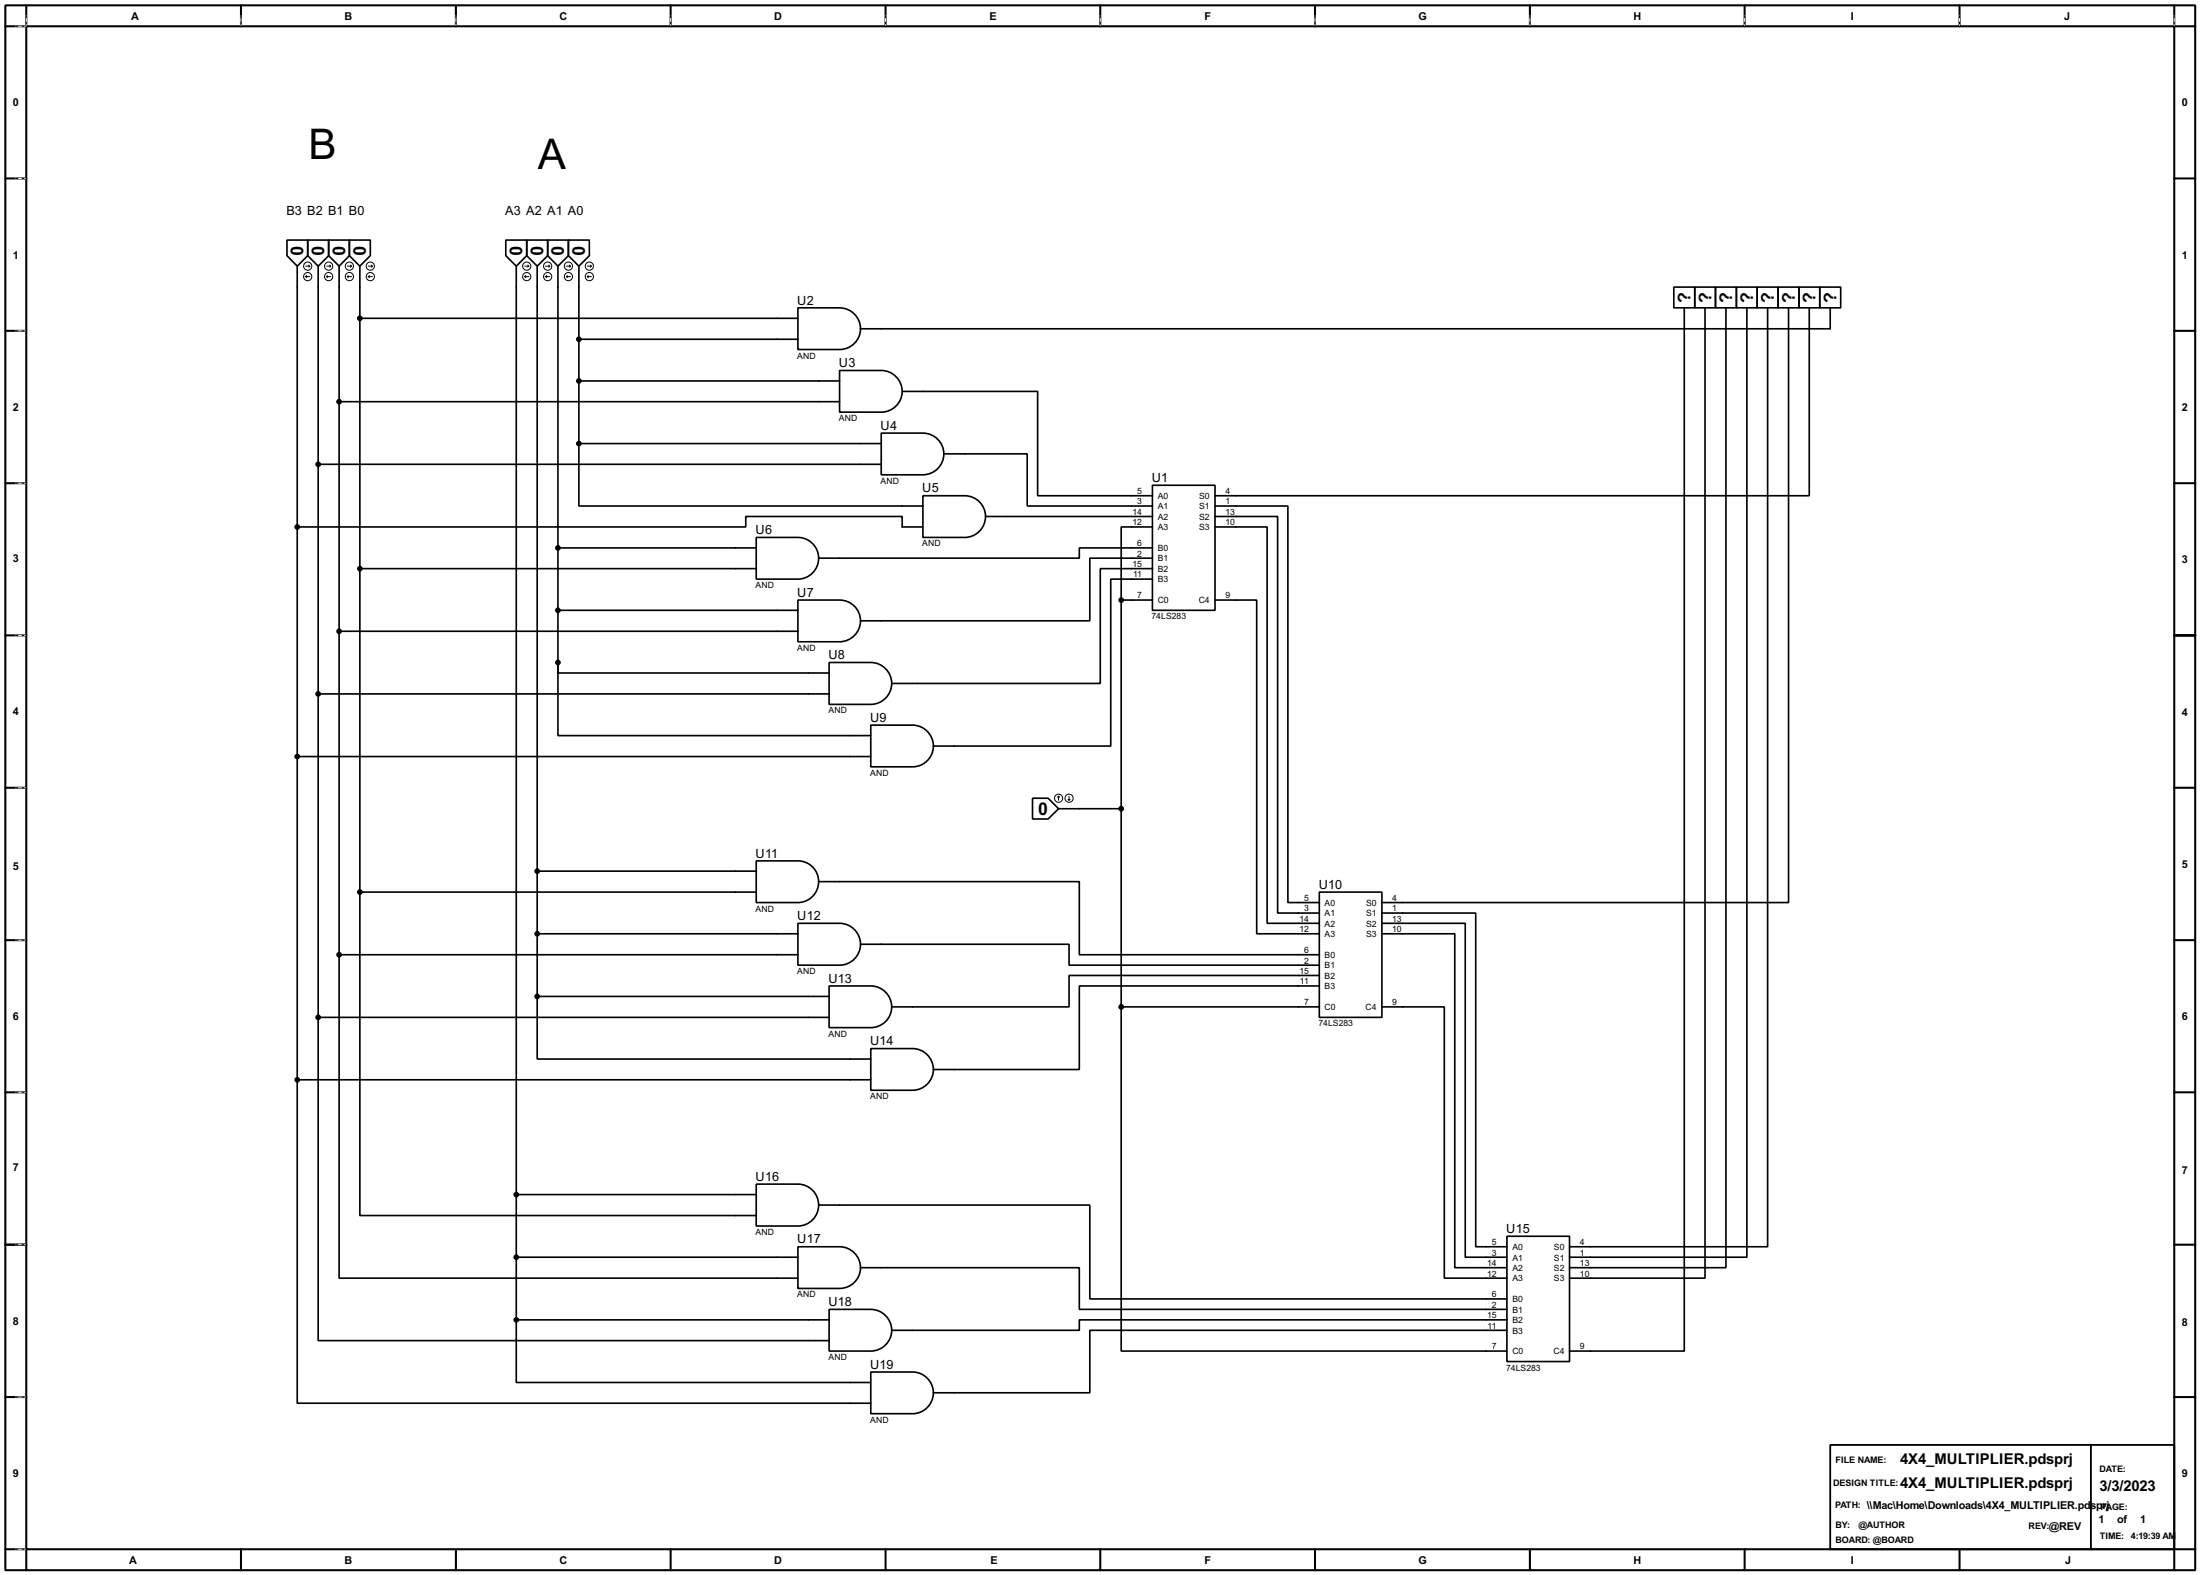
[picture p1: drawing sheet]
<svg xmlns="http://www.w3.org/2000/svg" width="536mm" height="383mm" viewBox="0 0 536 383" stroke-linecap="round" stroke-linejoin="round" font-family="sans-serif">
<g fill="none" stroke="#000" stroke-width=".5">
<path d="M1.3 1.3h533.4v381h-533.4zM6.4 6.4h523.2v370.8h-523.2zM6.4 1.3v5.1h-5.1M58.7 1.3v5.1M111.1 1.3v5.1M163.4 1.3v5.1M215.7 1.3v5.1M268 1.3v5.1M320.3 1.3v5.1M372.7 1.3v5.1M425 1.3v5.1M477.3 1.3v5.1"/>
<path d="M529.6 1.3v5.1h5.1M1.3 43.5h5.1M529.6 43.5h5.1M1.3 80.6h5.1M529.6 80.6h5.1M1.3 117.7h5.1M529.6 117.7h5.1M1.3 154.7h5.1M529.6 154.7h5.1M1.3 191.8h5.1M529.6 191.8h5.1M1.3 228.9h5.1"/>
<path d="M529.6 228.9h5.1M1.3 266h5.1M529.6 266h5.1M1.3 303.1h5.1M529.6 303.1h5.1M1.3 340.2h5.1M529.6 340.2h5.1M1.3 377.2h5.1v5.1M58.7 377.2v5.1M111.1 377.2v5.1M163.4 377.2v5.1M215.7 377.2v5.1"/>
<path d="M268 377.2v5.1M320.3 377.2v5.1M372.7 377.2v5.1M425 377.2v5.1M477.3 377.2v5.1M534.7 377.2h-5.1v5.1"/>
</g>
<g fill="none" stroke="#fff" stroke-width=".24">
<path d="M3.9 6.4h2.3M6.4 3.9v2.3M58.7 3.9v2.3M111.1 3.9v2.3M163.4 3.9v2.3M215.7 3.9v2.3M268 3.9v2.3M320.3 3.9v2.3M372.7 3.9v2.3M425 3.9v2.3M477.3 3.9v2.3M529.6 3.9v2.3"/>
<path d="M3.9 43.5h2.3M3.9 80.6h2.3M3.9 117.7h2.3M3.9 154.7h2.3M3.9 191.8h2.3M3.9 228.9h2.3M3.9 266h2.3M3.9 303.1h2.3M3.9 340.2h2.3M3.9 377.2h2.3"/>
</g>
<g fill="none" stroke="#000" stroke-width=".24" stroke-dasharray=".5 1">
<path d="M3.9 6.4h2.3M6.4 3.9v2.3M58.7 3.9v2.3M111.1 3.9v2.3M163.4 3.9v2.3M215.7 3.9v2.3M268 3.9v2.3M320.3 3.9v2.3M372.7 3.9v2.3M425 3.9v2.3M477.3 3.9v2.3M529.6 3.9v2.3"/>
<path d="M3.9 43.5h2.3M3.9 80.6h2.3M3.9 117.7h2.3M3.9 154.7h2.3M3.9 191.8h2.3M3.9 228.9h2.3M3.9 266h2.3M3.9 303.1h2.3M3.9 340.2h2.3M3.9 377.2h2.3"/>
</g>
<path d="M445.8 351.8h83.8v25.4h-83.8zM509.3 351.8v25.4" fill="none" stroke="#000" stroke-width=".45"/>
<g fill="none" stroke="#000" stroke-width=".4">
<path d="M69.9 58.5h5.1v3.8l-2.6 2.5-2.5-2.5zM75 58.5h5.1v3.8l-2.6 2.5-2.5-2.5zM80.1 58.5h5v3.8l-2.5 2.5-2.5-2.5zM85.1 58.5h5.1v3.8l-2.5 2.5-2.6-2.5zM123.2 58.5h5.1v3.8l-2.5 2.5-2.6-2.5zM128.3 58.5h5.1v3.8l-2.5 2.5-2.6-2.5zM133.4 58.5h5.1v3.8l-2.6 2.5-2.5-2.5zM138.5 58.5h5.1v3.8l-2.6 2.5-2.5-2.5zM72.4 64.8v198.1M77.5 64.8v182.9M82.6 64.8v167.7M87.7 64.8v152.4"/>
<path d="M87.7 77.5h106.7M125.8 64.8v256.6M130.9 64.8v177.8M135.9 64.8v96.5M141 64.8v43.2M194.4 75h10.1a5.1 5.1 0 0 1 5.1 5 5.1 5.1 0 0 1-5.1 5.1h-10.1zM407.7 69.9h5.1v5.1h-5.1zM410.3 75v254h-28M412.8 69.9h5.1v5.1h-5.1zM415.3 75v236.2h-33M417.9 69.9h5.1v5.1h-5.1zM420.4 75v233.7h-38.1"/>
<path d="M423 69.9h5v5.1h-5zM425.5 75v231.1h-43.2M428 69.9h5.1v5.1h-5.1zM430.6 75v228.6h-48.3M433.1 69.9h5.1v5.1h-5.1zM435.7 75v144.8h-99.1M438.2 69.9h5.1v5.1h-5.1zM440.7 75v45.7h-144.7M443.3 69.9h5.1v5.1h-5.1zM445.8 75v5.1h-236.2M82.6 97.8h121.9M141 82.6h53.4"/>
<path d="M141 92.8h63.5M204.5 90.2h10.2a5.1 5.1 0 0 1 5.1 5.1 5.1 5.1 0 0 1-5.1 5.1h-10.2zM219.8 95.3h33v25.4h27.9M77.5 113.1h137.2M141 108v15.2h83.8M141 108h73.7M214.7 105.5h10.1a5.1 5.1 0 0 1 5.1 5 5.1 5.1 0 0 1-5.1 5.1h-10.1zM229.9 110.5h20.3v12.7h30.5M280.7 118.2h15.3v30.4h-15.3zM72.4 128.3h109.3v-2.5h38.1v2.5h5M87.7 138.5h96.5M135.9 133.4h48.3"/>
<path d="M184.2 130.9h10.2a5.1 5.1 0 0 1 5 5 5.1 5.1 0 0 1-5 5.1h-10.2zM224.8 120.7h10.2a5.1 5.1 0 0 1 5.1 5.1 5.1 5.1 0 0 1-5.1 5.1h-10.2zM240.1 125.8h40.6M280.7 133.4h-17.8v2.5h-63.5M280.7 135.9h-15.2v15.3h-55.9M280.7 138.5h-12.7v27.9h-50.8M280.7 128.3h-7.6v17.8M296 123.2h17.7v96.6h7.7M296 125.8h15.2v96.5h10.2M296 128.3h12.7v96.5h12.7M82.6 153.7h111.8M135.9 148.6h58.5"/>
<path d="M194.4 146.1h10.1a5.1 5.1 0 0 1 5.1 5.1 5.1 5.1 0 0 1-5.1 5.1h-10.1zM273.1 146.1h7.6M273.1 146.1v99.1M280.7 141h-10.1v40.7h-43.2M296 146.1h10.1v81.3h15.3M77.5 169h124.5M135.9 161.3v2.6h66.1M135.9 161.3v17.8h76.2M202 161.3h10.1a5.1 5.1 0 0 1 5.1 5.1 5.1 5.1 0 0 1-5.1 5.1h-10.1zM212.1 176.6h10.2a5.1 5.1 0 0 1 5.1 5 5.1 5.1 0 0 1-5.1 5.1h-10.2zM72.4 184.2h139.7M251.5 194.4h3.8l2.6 2.5-2.6 2.5h-3.8z"/>
<path d="M257.9 196.9h15.2M87.7 217.2v78.8h96.5M87.7 217.2h96.5M130.9 212.1h53.3M184.2 209.6h10.2a5.1 5.1 0 0 1 5 5.1 5.1 5.1 0 0 1-5 5.1h-10.2zM199.4 214.7h63.5v17.8h58.5M321.4 217.2h15.2v30.5h-15.2zM82.6 232.5v78.7h111.8M82.6 232.5h111.8M130.9 227.4h63.5M194.4 224.8h10.1a5.1 5.1 0 0 1 5.1 5.1 5.1 5.1 0 0 1-5.1 5.1h-10.1zM209.6 229.9h50.8v5.1h61"/>
<path d="M321.4 237.5h-61v7.7h-43.2M336.6 222.3h22.9v81.3h7.6M336.6 224.8h20.3v81.3h10.2M336.6 227.4h17.8v81.3h12.7M77.5 247.7v78.7h124.5M77.5 247.7h124.5M130.9 242.6v15.3h81.2M130.9 242.6h71.1M202 240.1h10.1a5.1 5.1 0 0 1 5.1 5 5.1 5.1 0 0 1-5.1 5.1h-10.1zM212.1 255.3h10.2a5.1 5.1 0 0 1 5.1 5.1 5.1 5.1 0 0 1-5.1 5.1h-10.2zM273.1 245.2v83.8h94M273.1 245.2h48.3"/>
<path d="M321.4 240.1h-58.5v20.3h-35.5M336.6 245.2h15.2v66h15.3M72.4 262.9v78.8h139.7M72.4 262.9h139.7M125.8 290.9h58.4M184.2 288.3h10.2a5.1 5.1 0 0 1 5 5.1 5.1 5.1 0 0 1-5 5.1h-10.2zM199.4 293.4h66.1v22.9h101.6M125.8 306.1h68.6M194.4 303.6h10.1a5.1 5.1 0 0 1 5.1 5 5.1 5.1 0 0 1-5.1 5.1h-10.1zM202 318.8h10.1a5.1 5.1 0 0 1 5.1 5.1 5.1 5.1 0 0 1-5.1 5.1h-10.1zM209.6 308.7h53.3v10.1h104.2M367.1 301h15.2v30.5h-15.2z"/>
<path d="M125.8 321.4v15.2h86.3M125.8 321.4h76.2M212.1 334.1h10.2a5.1 5.1 0 0 1 5.1 5 5.1 5.1 0 0 1-5.1 5.1h-10.2zM367.1 321.4h-104.2v2.5h-45.7M367.1 323.9h-101.6v15.2h-38.1"/>
</g>
<g fill="none" stroke="#000" stroke-width=".24">
<path d="M74.5 64.8h1M74.5 67.4h1M74.5 67.4l.2 .2M74.7 67.1l-.2 .3M75.2 64.6l.3 .2M75.5 64.8l-.3 .3M79.6 64.8h1M79.6 67.4h1M79.6 67.4l.2 .2M79.8 67.1l-.2 .3M80.3 64.6l.3 .2M80.6 64.8l-.3 .3"/>
<path d="M84.6 64.8h1.1M84.6 67.4h1.1M84.6 67.4l.3 .2M84.9 67.1l-.3 .3M85.4 64.6l.3 .2M85.7 64.8l-.3 .3M89.7 64.8h1M89.7 67.4h1M89.7 67.4l.3 .2M90 67.1l-.3 .3M90.5 64.6l.2 .2M90.7 64.8l-.2 .3"/>
<path d="M127.8 64.8h1M127.8 67.4h1M127.8 67.4l.3 .2M128.1 67.1l-.3 .3M128.6 64.6l.2 .2M128.8 64.8l-.2 .3M132.9 64.8h1M132.9 67.4h1M132.9 67.4l.3 .2M133.2 67.1l-.3 .3M133.7 64.6l.2 .2M133.9 64.8l-.2 .3"/>
<path d="M138 64.8h1M138 67.4h1M138 67.4l.2 .2M138.2 67.1l-.2 .3M138.7 64.6l.3 .2M139 64.8l-.3 .3M143.1 64.8h1M143.1 67.4l.2 .2M143.1 67.4h1M143.3 67.1l-.2 .3M143.8 64.6l.3 .2M144.1 64.8l-.3 .3"/>
<path d="M257.9 193.9l-.3 .2M257.9 193.9l.2 .2M257.9 193.9v1M260.2 194.6l.2 .3M260.4 193.9v1M260.7 194.6l-.3 .3"/>
<circle cx="74.9" cy="64.8" r="1"/>
<circle cx="74.9" cy="67.4" r="1"/>
<circle cx="80" cy="67.4" r="1"/>
<circle cx="80" cy="64.8" r="1"/>
<circle cx="85.1" cy="67.4" r="1"/>
<circle cx="85.1" cy="64.8" r="1"/>
<circle cx="90.2" cy="67.4" r="1"/>
<circle cx="90.2" cy="64.8" r="1"/>
<circle cx="128.3" cy="64.8" r="1"/>
<circle cx="128.3" cy="67.4" r="1"/>
<circle cx="133.4" cy="67.4" r="1"/>
<circle cx="133.4" cy="64.8" r="1"/>
<circle cx="138.4" cy="67.4" r="1"/>
<circle cx="138.4" cy="64.8" r="1"/>
<circle cx="143.5" cy="67.4" r="1"/>
<circle cx="143.5" cy="64.8" r="1"/>
<circle cx="257.8" cy="194.4" r="1"/>
<circle cx="260.4" cy="194.4" r="1"/>
</g>
<g fill="#000" stroke="#000" stroke-width=".4">
<circle cx="87.6" cy="77.5" r=".5"/>
<circle cx="82.6" cy="97.8" r=".5"/>
<circle cx="141" cy="92.8" r=".5"/>
<circle cx="141" cy="82.6" r=".5"/>
<circle cx="77.5" cy="113.1" r=".5"/>
<circle cx="141" cy="108" r=".5"/>
<circle cx="72.4" cy="128.3" r=".5"/>
<circle cx="87.6" cy="138.5" r=".5"/>
<circle cx="135.9" cy="133.4" r=".5"/>
<circle cx="82.6" cy="153.7" r=".5"/>
<circle cx="135.9" cy="148.6" r=".5"/>
<circle cx="273.1" cy="146.1" r=".5"/>
<circle cx="77.5" cy="169" r=".5"/>
<circle cx="135.9" cy="161.3" r=".5"/>
<circle cx="72.4" cy="184.2" r=".5"/>
<circle cx="273.1" cy="196.9" r=".5"/>
<circle cx="87.6" cy="217.2" r=".5"/>
<circle cx="130.8" cy="212.1" r=".5"/>
<circle cx="82.6" cy="232.5" r=".5"/>
<circle cx="130.8" cy="227.4" r=".5"/>
<circle cx="77.5" cy="247.7" r=".5"/>
<circle cx="130.8" cy="242.6" r=".5"/>
<circle cx="273.1" cy="245.2" r=".5"/>
<circle cx="72.4" cy="262.9" r=".5"/>
<circle cx="125.7" cy="290.9" r=".5"/>
<circle cx="125.7" cy="306.1" r=".5"/>
<circle cx="125.7" cy="321.4" r=".5"/>
</g>
<g font-size="11.5">
<text x="75.1" y="38.7">B</text>
<text x="131" y="41.2">A</text>
</g>
<g font-size="4.8">
<text x="70.9" y="59.8" transform="rotate(90 70.9 59.8)">0</text>
<text x="76" y="59.9" transform="rotate(90 76 59.9)">0</text>
<text x="81.1" y="59.9" transform="rotate(90 81.1 59.9)">0</text>
<text x="86.1" y="59.9" transform="rotate(90 86.1 59.9)">0</text>
<text x="124.2" y="59.9" transform="rotate(90 124.2 59.9)">0</text>
<text x="129.3" y="59.8" transform="rotate(90 129.3 59.8)">0</text>
<text x="134.4" y="59.8" transform="rotate(90 134.4 59.8)">0</text>
<text x="139.4" y="59.9" transform="rotate(90 139.4 59.9)">0</text>
<text x="411.8" y="73.7" transform="rotate(-90 411.8 73.7)">?</text>
<text x="416.9" y="73.7" transform="rotate(-90 416.9 73.7)">?</text>
<text x="422" y="73.7" transform="rotate(-90 422 73.7)">?</text>
<text x="427" y="73.7" transform="rotate(-90 427 73.7)">?</text>
<text x="432.1" y="73.7" transform="rotate(-90 432.1 73.7)">?</text>
<text x="437.2" y="73.7" transform="rotate(-90 437.2 73.7)">?</text>
<text x="442.3" y="73.7" transform="rotate(-90 442.3 73.7)">?</text>
<text x="447.4" y="73.7" transform="rotate(-90 447.4 73.7)">?</text>
<text x="252.9" y="198.5">0</text>
</g>
<g font-size="4.1">
<text x="462.8" y="356.5">4X4_MULTIPLIER.pdsprj</text>
<text x="462.8" y="362.4">4X4_MULTIPLIER.pdsprj</text>
<text x="511.4" y="363.1">3/3/2023</text>
</g>
<g font-size="3.5">
<text x="69.8" y="52.2">B3 B2 B1 B0</text>
<text x="123.1" y="52.2">A3 A2 A1 A0</text>
<text x="194.2" y="74.1">U2</text>
<text x="204.4" y="89.4">U3</text>
<text x="214.5" y="104.7">U4</text>
<text x="224.7" y="119.9">U5</text>
<text x="280.6" y="117.4">U1</text>
<text x="184.1" y="130.1">U6</text>
<text x="194.2" y="145.3">U7</text>
<text x="201.8" y="160.5">U8</text>
<text x="212" y="175.7">U9</text>
<text x="184.1" y="208.8">U11</text>
<text x="321.2" y="216.4">U10</text>
<text x="194.2" y="224">U12</text>
<text x="201.8" y="239.3">U13</text>
<text x="212" y="254.5">U14</text>
<text x="184.1" y="287.5">U16</text>
<text x="194.2" y="302.8">U17</text>
<text x="366.9" y="300.2">U15</text>
<text x="201.8" y="318">U18</text>
<text x="212" y="333.3">U19</text>
</g>
<g font-size="3">
<text x="31.9" y="4.9">A</text>
<text x="83.9" y="4.9">B</text>
<text x="136.3" y="4.9">C</text>
<text x="188.6" y="4.9">D</text>
<text x="241" y="4.9">E</text>
<text x="293.4" y="4.9">F</text>
<text x="345.5" y="4.9">G</text>
<text x="397.9" y="4.9">H</text>
<text x="450.8" y="4.9">I</text>
<text x="502.7" y="4.9">J</text>
<text x="3.2" y="25.9">0</text>
<text x="531.5" y="25.9">0</text>
<text x="3.2" y="63">1</text>
<text x="531.5" y="63">1</text>
<text x="3.2" y="100.1">2</text>
<text x="531.5" y="100.1">2</text>
<text x="3.2" y="136.9">3</text>
<text x="531.5" y="137.2">3</text>
<text x="3.2" y="174">4</text>
<text x="531.5" y="174.3">4</text>
<text x="3.2" y="211.9">5</text>
<text x="531.5" y="211.4">5</text>
<text x="3.2" y="248.5">6</text>
<text x="531.5" y="248.5">6</text>
<text x="3.2" y="285">7</text>
<text x="531.5" y="285.8">7</text>
<text x="3.2" y="322.6">8</text>
<text x="531.5" y="322.9">8</text>
<text x="3.2" y="359.7">9</text>
<text x="531.5" y="359.7">9</text>
<text x="454.7" y="367.4">\\Mac\Home\Downloads\4X4_MULTIPLIER.pdsprj</text>
<text x="511.2" y="370.9">1</text>
<text x="515.7" y="370.9">of</text>
<text x="521.3" y="370.9">1</text>
<text x="499.1" y="372.5">@REV</text>
<text x="31.4" y="380.8">A</text>
<text x="83.9" y="380.8">B</text>
<text x="136.3" y="380.8">C</text>
<text x="188.6" y="380.8">D</text>
<text x="241.2" y="380.8">E</text>
<text x="293.4" y="380.8">F</text>
<text x="345.5" y="380.8">G</text>
<text x="397.9" y="380.8">H</text>
<text x="450.8" y="380.8">I</text>
<text x="503" y="380.8">J</text>
</g>
<g font-size="2.5">
<text x="447.1" y="356.3">FILE NAME:</text>
<text x="511.4" y="358.3">DATE:</text>
<text x="446.5" y="361.9">DESIGN TITLE:</text>
<text x="447" y="367.2">PATH:</text>
<text x="511.6" y="367.7">PAGE:</text>
<text x="447.1" y="372">BY:</text>
<text x="447.1" y="375.7">BOARD: @BOARD</text>
<text x="452.7" y="372">@AUTHOR</text>
<text x="494.1" y="372.3">REV:</text>
<text x="511.4" y="374.8">TIME: 4:19:39 AM</text>
</g>
<g font-size="2.4">
<text x="194.2" y="87.3">AND</text>
<text x="204.3" y="102.6">AND</text>
<text x="214.5" y="117.8">AND</text>
<text x="275.9" y="125.4">14</text>
<text x="277" y="120.3">5</text>
<text x="277" y="122.8">3</text>
<text x="282" y="121.5">A0</text>
<text x="282" y="124">A1</text>
<text x="292.1" y="121.5">S0</text>
<text x="292.1" y="124">S1</text>
<text x="298.5" y="120.3">4</text>
<text x="298.5" y="122.8">1</text>
<text x="298.5" y="125.4">13</text>
<text x="275.9" y="127.9">12</text>
<text x="282" y="126.6">A2</text>
<text x="282" y="129.1">A3</text>
<text x="292.1" y="126.6">S2</text>
<text x="292.1" y="129.1">S3</text>
<text x="298.5" y="127.9">10</text>
<text x="224.6" y="133.1">AND</text>
<text x="277" y="133">6</text>
<text x="277" y="135.5">2</text>
<text x="282" y="134.2">B0</text>
<text x="282" y="136.7">B1</text>
<text x="184" y="143.2">AND</text>
<text x="275.9" y="138.1">15</text>
<text x="276" y="140.6">11</text>
<text x="282" y="139.3">B2</text>
<text x="282" y="141.8">B3</text>
<text x="277" y="145.7">7</text>
<text x="282" y="146.9">C0</text>
<text x="292" y="146.9">C4</text>
<text x="298.5" y="145.7">9</text>
<text x="280.5" y="150.8">74LS283</text>
<text x="194.2" y="158.5">AND</text>
<text x="201.8" y="173.7">AND</text>
<text x="211.9" y="188.9">AND</text>
<text x="184" y="222">AND</text>
<text x="317.7" y="219.4">5</text>
<text x="317.7" y="221.9">3</text>
<text x="322.6" y="220.6">A0</text>
<text x="332.7" y="220.6">S0</text>
<text x="339.1" y="219.4">4</text>
<text x="339.1" y="221.9">1</text>
<text x="316.5" y="224.4">14</text>
<text x="316.5" y="227">12</text>
<text x="322.6" y="223.1">A1</text>
<text x="322.6" y="225.6">A2</text>
<text x="332.7" y="223.1">S1</text>
<text x="332.7" y="225.6">S2</text>
<text x="339.1" y="224.4">13</text>
<text x="339.1" y="227">10</text>
<text x="317.7" y="232.1">6</text>
<text x="322.6" y="228.2">A3</text>
<text x="322.6" y="233.3">B0</text>
<text x="332.7" y="228.2">S3</text>
<text x="194.2" y="237.2">AND</text>
<text x="316.5" y="237.1">15</text>
<text x="316.7" y="239.7">11</text>
<text x="317.7" y="234.6">2</text>
<text x="322.6" y="235.8">B1</text>
<text x="322.6" y="238.3">B2</text>
<text x="317.7" y="244.8">7</text>
<text x="322.6" y="240.9">B3</text>
<text x="322.6" y="246">C0</text>
<text x="332.6" y="246">C4</text>
<text x="339.1" y="244.8">9</text>
<text x="321.2" y="249.9">74LS283</text>
<text x="201.8" y="252.4">AND</text>
<text x="211.9" y="267.7">AND</text>
<text x="184" y="300.7">AND</text>
<text x="363.4" y="303.2">5</text>
<text x="363.4" y="305.7">3</text>
<text x="368.4" y="304.4">A0</text>
<text x="378.5" y="304.4">S0</text>
<text x="384.9" y="303.2">4</text>
<text x="384.9" y="305.7">1</text>
<text x="362.2" y="308.3">14</text>
<text x="362.2" y="310.8">12</text>
<text x="368.4" y="306.9">A1</text>
<text x="368.4" y="309.5">A2</text>
<text x="378.5" y="306.9">S1</text>
<text x="378.5" y="309.5">S2</text>
<text x="384.9" y="308.3">13</text>
<text x="384.9" y="310.8">10</text>
<text x="194.2" y="315.9">AND</text>
<text x="363.4" y="315.9">6</text>
<text x="368.4" y="312">A3</text>
<text x="368.4" y="317.1">B0</text>
<text x="378.5" y="312">S3</text>
<text x="362.2" y="321">15</text>
<text x="362.4" y="323.5">11</text>
<text x="363.4" y="318.4">2</text>
<text x="368.4" y="319.6">B1</text>
<text x="368.4" y="322.2">B2</text>
<text x="363.4" y="328.6">7</text>
<text x="368.4" y="324.7">B3</text>
<text x="368.4" y="329.8">C0</text>
<text x="378.4" y="329.8">C4</text>
<text x="384.9" y="328.6">9</text>
<text x="201.8" y="331.2">AND</text>
<text x="366.9" y="333.7">74LS283</text>
<text x="211.9" y="346.4">AND</text>
</g>
</svg>
